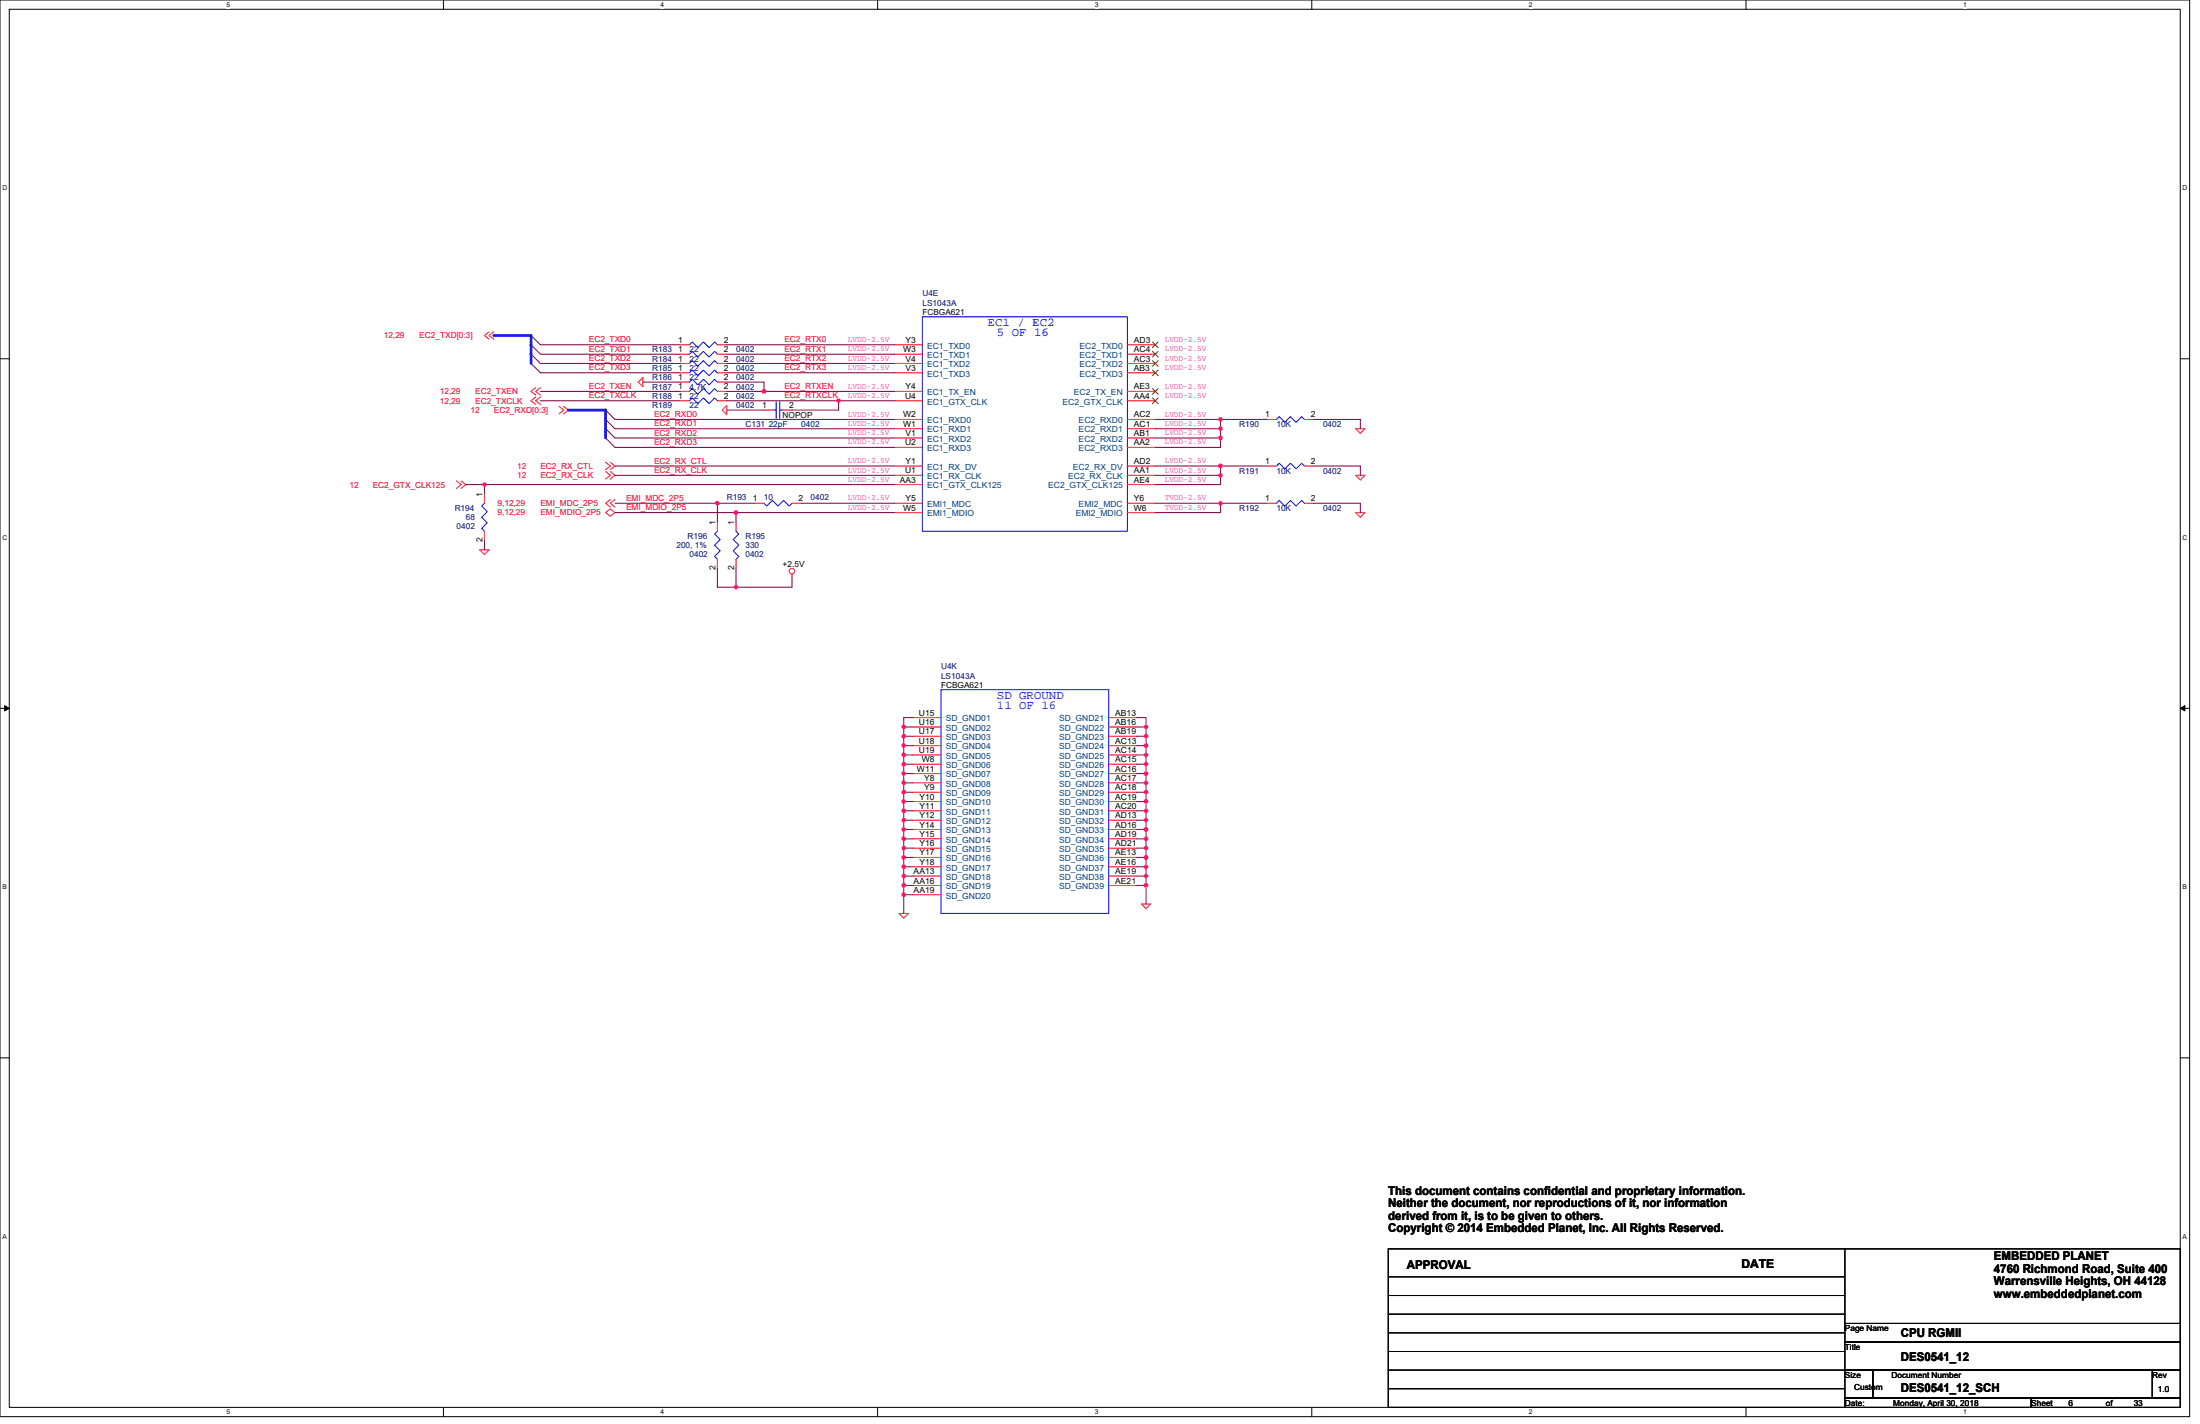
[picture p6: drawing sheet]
<svg xmlns="http://www.w3.org/2000/svg" width="432mm" height="279mm" viewBox="0 0 432 279" stroke-linecap="round" stroke-linejoin="round" font-family="sans-serif">
<path d="M0 0h429.8v278h-429.8zM1.8 1.8h426.1v274.3h-426.1z" fill="none" stroke="#000" stroke-width=".2"/>
<g fill="#fff">
<path d="M44.4 .2h.7v1.5h-.7z"/>
<path d="M44.4 276.3h.7v1.5h-.7z"/>
</g>
<path d="M87 0v1.8M87 276.1v1.9" fill="none" stroke="#000" stroke-width=".2"/>
<g fill="#fff">
<path d="M129.6 .2h.8v1.5h-.8z"/>
<path d="M129.6 276.3h.8v1.5h-.8z"/>
</g>
<path d="M172.3 0v1.8M172.3 276.1v1.9" fill="none" stroke="#000" stroke-width=".2"/>
<g fill="#fff">
<path d="M214.9 .2h.7v1.5h-.7z"/>
<path d="M214.9 276.3h.7v1.5h-.7z"/>
</g>
<path d="M257.5 0v1.8M257.5 276.1v1.9" fill="none" stroke="#000" stroke-width=".2"/>
<g fill="#fff">
<path d="M300.1 .2h.7v1.5h-.7z"/>
<path d="M300.1 276.3h.7v1.5h-.7z"/>
</g>
<path d="M342.7 0v1.8M342.7 276.1v1.9" fill="none" stroke="#000" stroke-width=".2"/>
<g fill="#fff">
<path d="M385.3 .2h.7v1.5h-.7z"/>
<path d="M385.3 276.3h.7v1.5h-.7z"/>
<path d="M.5 36.1h.9v1.5h-.9z"/>
<path d="M428.4 36.1h.9v1.5h-.9z"/>
<path d="M.5 104.7h.9v1.5h-.9z"/>
<path d="M428.4 104.7h.9v1.5h-.9z"/>
</g>
<path d="M0 70.4h1.8M427.9 70.4h1.8" fill="none" stroke="#000" stroke-width=".2"/>
<g fill="#fff">
<path d="M.5 173.3h.8v1.4h-.8z"/>
<path d="M428.4 173.3h.9v1.4h-.9z"/>
</g>
<path d="M0 139h1.8M427.9 139h1.8" fill="none" stroke="#000" stroke-width=".2"/>
<path d="M.9 138.5l.9 .5-.9 .5zM427.9 139l.9-.5v1z" fill="#000" stroke="#000" stroke-width=".2"/>
<g fill="#fff">
<path d="M.5 241.9h.8v1.4h-.8z"/>
<path d="M428.4 241.9h.9v1.4h-.9z"/>
</g>
<g fill="none" stroke="#000" stroke-width=".2">
<path d="M0 207.6h1.8M427.9 207.6h1.8M272.5 250.5h89.6M272.5 257.9h89.6M272.5 254.2h89.6M362.1 259.7h65.8v3.6h-65.8zM362.1 245h65.8v14.7h-65.8zM362.1 245h-89.6v31.1h89.6M272.5 272.5h89.6M272.5 268.8h89.6M272.5 265.2h89.6M272.5 261.5h89.6"/>
<path d="M362.1 268.8h5.5v5.5h-5.5zM362.1 274.3h36.6v1.8h-36.6zM362.1 263.3h65.8v5.5h-65.8zM367.6 268.8h54.8v5.5h-54.8zM398.7 274.3h29.2v1.8h-29.2zM422.4 268.8h5.5v5.5h-5.5z"/>
</g>
<g fill="none" stroke="#f00" stroke-width=".2">
<path d="M96 65.1l-.9 .7 .9 .8M96.9 65.1l-.9 .7 .9 .8M105.2 76.1l-1 .7 1 .7M105.2 77.9l-1 .7 1 .8M106.1 76.1l-.9 .7 .9 .7M106.1 77.9l-.9 .7 .9 .8M109.7 79.7l.9 .8-.9 .7M110.6 79.7l.9 .8-.9 .7M125.3 75l.9-.9v1.8zM133.5 71.3h1.8M133.5 73.2h1.8M133.5 75h1.8"/>
<path d="M133.5 67.6h1.8M133.5 76.8h1.8M133.5 78.6h1.8M133.5 69.5h1.8M140.8 71.3h1.8M140.8 73.2h1.8M140.8 75h1.8M140.8 67.6h1.8M140.8 76.8h1.8M140.8 78.6h1.8M140.8 69.5h1.8M175.6 67.6h5.4"/>
<path d="M175.6 69.5h5.4M175.6 71.3h5.4M175.6 73.2h5.4M175.6 76.8h5.4M175.6 78.6h5.4M221.3 67.6h5.5M221.3 69.5h5.5M221.3 71.3h5.5M221.3 73.2h5.5M221.3 76.8h5.5M221.3 78.6h5.5M89.6 94.4l.9 .7-.9 .7"/>
<path d="M90.5 94.4l.9 .7-.9 .7M95.1 96.9v1.8M118.9 90.7l.9 .7-.9 .8M118.9 92.5l.9 .8-.9 .7M119.8 90.7l.9 .7-.9 .8M119.8 92.5l.9 .8-.9 .7M119.8 98l-.9 .7 .9 .8M120.7 98l-.9 .7 .9 .8M141.7 80.5l.9-1v1.9zM148.1 98.7h1.8M149.9 80.5h1.9M153.6 80.5h1.8"/>
<path d="M155.4 98.7h1.9M175.6 82.3h5.4M175.6 84.1h5.4M175.6 85.9h5.4M175.6 87.8h5.4M175.6 91.4h5.4M175.6 93.3h5.4M175.6 95.1h5.4M175.6 98.7h5.4M221.3 82.3h5.5M221.3 84.1h5.5M221.3 85.9h5.5"/>
<path d="M221.3 87.8h5.5M221.3 91.4h5.5M221.3 93.3h5.5M221.3 95.1h5.5M221.3 98.7h5.5M248.7 82.3h1.8M248.7 91.4h1.8M248.7 98.7h1.8M256 82.3h1.9M256 91.4h1.9M256 98.7h1.9M266.1 84.1h1.8l-.9 .9z"/>
<path d="M266.1 93.3h1.8l-.9 .9zM94.2 107.9h1.8l-.9 .9zM95.1 104.2v1.9M118.9 100.6l.9-.8 .9 .8-.9 .7zM140.8 102.4v1.8M140.8 109.7v1.8M144.5 102.4v1.8M144.5 109.7v1.8M155.4 112.6v.8M175.6 100.6h5.4M221.3 100.6h5.5M266.1 100.6h1.8l-.9 .9z"/>
<path d="M179.2 140.8h5.5M179.2 142.6h5.5M179.2 144.5h5.5M179.2 146.3h5.5M179.2 148.1h5.5M179.2 149.9h5.5M179.2 151.8h5.5M179.2 153.6h5.5M179.2 155.4h5.5M179.2 157.3h5.5M179.2 159.1h5.5M217.6 140.8h5.5"/>
<path d="M217.6 142.6h5.5M217.6 144.5h5.5M217.6 146.3h5.5M217.6 148.1h5.5M217.6 149.9h5.5M217.6 151.8h5.5M217.6 153.6h5.5M217.6 155.4h5.5M217.6 157.3h5.5M217.6 159.1h5.5M176.5 179.2h1.8l-.9 .9zM179.2 160.9h5.5"/>
<path d="M179.2 162.8h5.5M179.2 164.6h5.5M179.2 166.4h5.5M179.2 168.2h5.5M179.2 170.1h5.5M179.2 171.9h5.5M179.2 173.7h5.5M179.2 175.6h5.5M217.6 160.9h5.5M217.6 162.8h5.5M217.6 164.6h5.5M217.6 166.4h5.5"/>
<path d="M217.6 168.2h5.5M217.6 170.1h5.5M217.6 171.9h5.5M217.6 173.7h5.5M224 177.4h1.8l-.9 .9z"/>
<circle cx="155.4" cy="112.1" r=".54"/>
</g>
<g fill="none" stroke="#800040" stroke-width=".2">
<path d="M104.2 71.3l1.9 1.9h27.4M104.2 69.5l1.9 1.8h27.4M104.2 67.6l1.9 1.9h27.4M104.2 65.8l1.9 1.8h27.4M106.1 76.8h27.4M106.1 78.6h27.4M126.2 75h7.3M142.6 78.6h22v1.9h-9.2M142.6 75h7.3v1.8M142.6 76.8h7.3M142.6 67.6h33M142.6 69.5h33"/>
<path d="M142.6 71.3h33M142.6 73.2h33M149.9 76.8h25.7M164.6 78.6h11M91.4 95.1h3.7M95.1 95.1v1.8M95.1 95.1h80.5M118.9 85.9l1.8 1.9h54.9M118.9 84.1l1.8 1.8h54.9M118.9 82.3l1.8 1.8h54.9M118.9 80.5l1.8 1.8h54.9M120.7 98.7h20.1v3.7"/>
<path d="M120.7 91.4h54.9M120.7 93.3h54.9M140.8 98.7h7.3M142.6 80.5h7.3M157.3 98.7h18.3M226.8 84.1h12.8M226.8 85.9h12.8M226.8 82.3h12.8M226.8 93.3h12.8M226.8 91.4h12.8M226.8 98.7h12.8M239.6 82.3h9.1"/>
<path d="M239.6 91.4h9.1M239.6 98.7h9.1M239.6 85.9v1.9h-12.8M239.6 84.1v1.8M239.6 82.3v1.8M239.6 93.3v1.8h-12.8M239.6 91.4v1.9M239.6 98.7v1.9h-12.8M257.9 82.3h9.1v1.8M257.9 91.4h9.1v1.9M257.9 98.7h9.1v1.9M95.1 106.1v1.8"/>
<path d="M120.7 100.6h23.8v1.8M140.8 111.5v3.7h14.6v-1.8M144.5 111.5v3.7M144.5 100.6h31.1M177.4 159.1v1.8M177.4 157.3v1.8M177.4 155.4v1.9M177.4 151.8v1.8M177.4 148.1v3.7M177.4 142.6v1.9M177.4 144.5v1.8M177.4 153.6v1.8"/>
<path d="M177.4 146.3v1.8M177.4 159.1h1.8M177.4 157.3h1.8M177.4 155.4h1.8M177.4 153.6h1.8M177.4 151.8h1.8M177.4 149.9h1.8M177.4 148.1h1.8M177.4 146.3h1.8M177.4 144.5h1.8M177.4 142.6h1.8M179.2 140.8h-1.8v1.8"/>
<path d="M223.1 153.6h1.8M223.1 151.8h1.8M223.1 149.9h1.8M223.1 148.1h1.8M223.1 146.3h1.8M223.1 144.5h1.8M223.1 142.6h1.8M223.1 140.8h1.8v1.8M223.1 157.3h1.8M223.1 155.4h1.8v1.9M223.1 159.1h1.8v1.8M224.9 153.6v1.8"/>
<path d="M224.9 151.8v1.8M224.9 148.1v1.8M224.9 144.5v1.8M224.9 146.3v1.8M224.9 149.9v1.9M224.9 142.6v1.9M224.9 157.3v1.8M177.4 171.9v1.8M177.4 170.1v1.8M177.4 166.4v1.8M177.4 164.6v1.8M177.4 162.8v1.8"/>
<path d="M177.4 168.2v1.9M177.4 175.6v3.6M177.4 160.9v1.9M177.4 173.7v1.9h1.8M177.4 173.7h1.8M177.4 171.9h1.8M177.4 170.1h1.8M177.4 168.2h1.8M177.4 166.4h1.8M177.4 164.6h1.8M177.4 162.8h1.8M177.4 160.9h1.8"/>
<path d="M223.1 168.2h1.8M223.1 166.4h1.8M223.1 164.6h1.8M223.1 162.8h1.8M223.1 160.9h1.8M223.1 171.9h1.8M223.1 170.1h1.8M223.1 173.7h1.8M224.9 168.2v1.9M224.9 166.4v1.8M224.9 162.8v1.8M224.9 170.1v1.8"/>
<path d="M224.9 173.7v3.7M224.9 160.9v1.9M224.9 164.6v1.8M224.9 171.9v1.8"/>
</g>
<g fill="none" stroke="#00f" stroke-width=".2">
<path d="M135.3 71.3l.6-.5 1.1 1.1 1.1-1.1 1.1 1.1 1.1-1.1 .5 .5M135.3 73.2l.6-.6 1.1 1.1 1.1-1.1 1.1 1.1 1.1-1.1 .5 .6M135.3 75l.6-.6 1.1 1.1 1.1-1.1 1.1 1.1 1.1-1.1 .5 .6M135.3 67.6l.6-.5 1.1 1.1 1.1-1.1 1.1 1.1 1.1-1.1 .5 .5M135.3 76.8l.6-.6 1.1 1.1 1.1-1.1 1.1 1.1 1.1-1.1 .5 .6M135.3 78.6l.6-.5 1.1 1.1 1.1-1.1 1.1 1.1 1.1-1.1 .5 .5M135.3 69.5l.6-.6 1.1 1.1 1.1-1.1 1.1 1.1 1.1-1.1 .5 .6M152.3 78.8v3.3M153.1 78.8v3.3M181 62.2h40.3v42h-40.3zM95.1 98.7l-.6 .6 1.1 1.1-1.1 1.1 1.1 1.1-1.1 1.1 .6 .5M149.9 98.7l.6 .6 1.1-1.1 1.1 1.1 1.1-1.1 1.1 1.1 .5-.6"/>
<path d="M151.8 80.5h.5M153.1 80.5h.5M250.5 82.3l.6-.6 1.1 1.1 1.1-1.1 1.1 1.1 1.1-1.1 .5 .6M250.5 91.4l.6-.5 1.1 1.1 1.1-1.1 1.1 1.1 1.1-1.1 .5 .5M250.5 98.7l.6-.5 1.1 1.1 1.1-1.1 1.1 1.1 1.1-1.1 .5 .5M140.8 104.2l-.5 .6 1.1 1.1-1.1 1.1 1.1 1.1-1.1 1.1 .5 .5M144.5 104.2l.5 .6-1.1 1.1 1.1 1.1-1.1 1.1 1.1 1.1-.5 .5M184.7 135.3h32.9v43.9h-32.9z"/>
</g>
<path d="M226.2 67.1l1.1 1.1M226.2 68.9l1.1 1.2M226.2 70.8l1.1 1.1M226.2 72.6l1.1 1.1M226.2 76.2l1.1 1.2M226.2 78.1l1.1 1.1M227.3 67.1l-1.1 1.1M227.3 68.9l-1.1 1.2M227.3 70.8l-1.1 1.1M227.3 72.6l-1.1 1.1M227.3 76.2l-1.1 1.2M227.3 78.1l-1.1 1.1" fill="none" stroke="#804000" stroke-width=".2"/>
<g fill="#f0f" stroke="#f0f" stroke-width=".2">
<circle cx="177.4" cy="175.5" r=".36"/>
<circle cx="177.4" cy="173.7" r=".36"/>
<circle cx="177.4" cy="171.9" r=".36"/>
<circle cx="177.4" cy="170.1" r=".36"/>
<circle cx="177.4" cy="168.2" r=".36"/>
<circle cx="177.4" cy="166.4" r=".36"/>
<circle cx="177.4" cy="164.6" r=".36"/>
<circle cx="177.4" cy="162.7" r=".36"/>
<circle cx="177.4" cy="159.1" r=".36"/>
<circle cx="177.4" cy="157.3" r=".36"/>
<circle cx="177.4" cy="155.4" r=".36"/>
<circle cx="177.4" cy="153.6" r=".36"/>
<circle cx="177.4" cy="151.8" r=".36"/>
<circle cx="177.4" cy="149.9" r=".36"/>
<circle cx="177.4" cy="148.1" r=".36"/>
<circle cx="177.4" cy="146.3" r=".36"/>
<circle cx="177.4" cy="144.4" r=".36"/>
<circle cx="177.4" cy="142.6" r=".36"/>
<circle cx="224.9" cy="153.6" r=".35"/>
<circle cx="224.9" cy="148.1" r=".35"/>
<circle cx="224.9" cy="146.3" r=".36"/>
<circle cx="224.9" cy="144.4" r=".35"/>
<circle cx="224.9" cy="151.8" r=".35"/>
<circle cx="224.9" cy="149.9" r=".36"/>
<circle cx="224.9" cy="142.6" r=".35"/>
<circle cx="224.9" cy="168.2" r=".36"/>
<circle cx="224.9" cy="166.4" r=".35"/>
<circle cx="224.9" cy="164.6" r=".36"/>
<circle cx="224.9" cy="162.7" r=".35"/>
<circle cx="224.9" cy="160.9" r=".35"/>
<circle cx="224.9" cy="155.4" r=".36"/>
<circle cx="224.9" cy="171.9" r=".35"/>
<circle cx="224.9" cy="170.1" r=".35"/>
<circle cx="224.9" cy="173.7" r=".36"/>
<circle cx="224.9" cy="159.1" r=".36"/>
<circle cx="224.9" cy="157.3" r=".35"/>
<circle cx="177.4" cy="160.9" r=".36"/>
<circle cx="149.9" cy="76.8" r=".36"/>
<circle cx="164.6" cy="78.6" r=".36"/>
<circle cx="95.1" cy="95.1" r=".36"/>
<circle cx="140.8" cy="98.7" r=".36"/>
<circle cx="144.4" cy="100.6" r=".36"/>
<circle cx="144.4" cy="115.2" r=".35"/>
<circle cx="239.5" cy="82.3" r=".36"/>
<circle cx="239.5" cy="85.9" r=".36"/>
<circle cx="239.6" cy="84.1" r=".35"/>
<circle cx="239.5" cy="91.4" r=".36"/>
<circle cx="239.6" cy="93.2" r=".35"/>
<circle cx="239.6" cy="98.7" r=".35"/>
</g>
<path d="M96.9 65.8h7.3v5.5M111.5 80.5h7.4v5.4" fill="none" stroke="#00f" stroke-width=".53"/>
<g font-size="2.4" fill="#00f">
<text x="193.8" y="64">EC1 / EC2</text>
<text x="195.7" y="65.9">5 OF 16</text>
<text x="195.7" y="137.2">SD GROUND</text>
<text x="195.7" y="139">11 OF 16</text>
</g>
<g font-size="2.4">
<text x="272.5" y="234.4">This document contains confidential and proprietary information.</text>
<text x="272.5" y="236.9">Neither the document, nor reproductions of it, nor information</text>
<text x="272.5" y="239.4">derived from it, is to be given to others.</text>
<text x="272.5" y="241.8">Copyright © 2014 Embedded Planet, Inc. All Rights Reserved.</text>
<text x="276.1" y="248.9">APPROVAL</text>
<text x="341.8" y="248.7">DATE</text>
<text x="391.4" y="247.2">EMBEDDED PLANET</text>
<text x="391.4" y="249.7">4760 Richmond Road, Suite 400</text>
<text x="391.4" y="252.2">Warrensville Heights, OH 44128</text>
<text x="391.4" y="254.6">www.embeddedplanet.com</text>
<text x="373.1" y="262.4">CPU RGMII</text>
<text x="373.1" y="267">DES0541_12</text>
<text x="373.1" y="273">DES0541_12_SCH</text>
</g>
<g font-size="1.7">
<text x="133.1" y="70.9">1</text>
<text x="133.1" y="67.3">1</text>
<text x="133.1" y="69.1">1</text>
<text x="142.1" y="70.9">2</text>
<text x="142.1" y="67.3">2</text>
<text x="142.1" y="69.1">2</text>
<text x="177.2" y="69.1">W3</text>
<text x="177.7" y="67.3">Y3</text>
<text x="177.7" y="70.9">V4</text>
<text x="222.5" y="67.3">AD3</text>
<text x="222.5" y="69.1">AC4</text>
<text x="222.5" y="70.9">AC3</text>
<text x="133.1" y="72.8">1</text>
<text x="133.1" y="74.6">1</text>
<text x="133.1" y="76.4">1</text>
<text x="142.1" y="72.8">2</text>
<text x="142.1" y="74.6">2</text>
<text x="142.1" y="76.4">2</text>
<text x="177.7" y="72.8">V3</text>
<text x="177.7" y="76.4">Y4</text>
<text x="222.5" y="76.4">AE3</text>
<text x="222.5" y="72.8">AB3</text>
<text x="133.1" y="78.3">1</text>
<text x="142.1" y="78.3">2</text>
<text x="149.6" y="80.1">1</text>
<text x="154.9" y="80.1">2</text>
<text x="177.2" y="81.9">W2</text>
<text x="177.2" y="83.7">W1</text>
<text x="177.6" y="78.3">U4</text>
<text x="222.5" y="78.3">AA4</text>
<text x="222.5" y="81.9">AC2</text>
<text x="222.5" y="83.7">AC1</text>
<text x="248.3" y="81.9">1</text>
<text x="257.3" y="81.9">2</text>
<text x="177.6" y="87.4">U2</text>
<text x="177.7" y="85.6">V1</text>
<text x="222.5" y="85.6">AB1</text>
<text x="222.5" y="87.4">AA2</text>
<text x="176.6" y="94.7">AA3</text>
<text x="177.6" y="92.9">U1</text>
<text x="177.7" y="91.1">Y1</text>
<text x="222.5" y="91.1">AD2</text>
<text x="222.5" y="94.7">AE4</text>
<text x="222.5" y="92.9">AA1</text>
<text x="248.3" y="91.1">1</text>
<text x="257.3" y="91.1">2</text>
<text x="94.7" y="97.5" transform="rotate(-90 94.7 97.5)">1</text>
<text x="147.7" y="98.4">1</text>
<text x="156.7" y="98.4">2</text>
<text x="177.2" y="100.2">W5</text>
<text x="177.7" y="98.4">Y5</text>
<text x="222.5" y="100.2">W6</text>
<text x="222.5" y="98.4">Y6</text>
<text x="248.3" y="98.4">1</text>
<text x="257.3" y="98.4">2</text>
<text x="94.7" y="106.4" transform="rotate(-90 94.7 106.4)">2</text>
<text x="140.4" y="103" transform="rotate(-90 140.4 103)">1</text>
<text x="144.1" y="103" transform="rotate(-90 144.1 103)">1</text>
<text x="140.4" y="111.9" transform="rotate(-90 140.4 111.9)">2</text>
<text x="144.1" y="111.9" transform="rotate(-90 144.1 111.9)">2</text>
<text x="180.4" y="140.4">U15</text>
<text x="180.4" y="142.3">U16</text>
<text x="218.9" y="140.4">AB13</text>
<text x="218.9" y="142.3">AB16</text>
<text x="180.4" y="144.1">U17</text>
<text x="180.4" y="145.9">U18</text>
<text x="180.4" y="147.7">U19</text>
<text x="180.9" y="149.6">W8</text>
<text x="218.9" y="144.1">AB19</text>
<text x="218.9" y="145.9">AC13</text>
<text x="218.9" y="147.7">AC14</text>
<text x="218.9" y="149.6">AC15</text>
<text x="180" y="151.4">W11</text>
<text x="181.4" y="153.2">Y8</text>
<text x="181.4" y="155.1">Y9</text>
<text x="218.9" y="151.4">AC16</text>
<text x="218.9" y="153.2">AC17</text>
<text x="218.9" y="155.1">AC18</text>
<text x="180.4" y="156.9">Y10</text>
<text x="180.4" y="158.7">Y11</text>
<text x="180.4" y="160.5">Y12</text>
<text x="218.9" y="156.9">AC19</text>
<text x="218.9" y="158.7">AC20</text>
<text x="218.9" y="160.5">AD13</text>
<text x="180.4" y="162.4">Y14</text>
<text x="180.4" y="164.2">Y15</text>
<text x="180.4" y="166">Y16</text>
<text x="180.4" y="167.9">Y17</text>
<text x="218.9" y="162.4">AD16</text>
<text x="218.9" y="164.2">AD19</text>
<text x="218.9" y="166">AD21</text>
<text x="218.9" y="167.9">AE13</text>
<text x="179.3" y="171.5">AA13</text>
<text x="179.3" y="173.4">AA16</text>
<text x="180.4" y="169.7">Y18</text>
<text x="218.9" y="169.7">AE16</text>
<text x="218.9" y="171.5">AE19</text>
<text x="218.9" y="173.4">AE21</text>
<text x="179.3" y="175.2">AA19</text>
</g>
<g font-size="1.7" fill="#004080">
<text x="181.9" y="68.4">EC1_TXD0</text>
<text x="181.9" y="70.2">EC1_TXD1</text>
<text x="211.9" y="68.4">EC2_TXD0</text>
<text x="211.9" y="70.2">EC2_TXD1</text>
<text x="181.9" y="72.1">EC1_TXD2</text>
<text x="181.9" y="73.9">EC1_TXD3</text>
<text x="181.9" y="77.5">EC1_TX_EN</text>
<text x="210.8" y="77.5">EC2_TX_EN</text>
<text x="211.9" y="72.1">EC2_TXD2</text>
<text x="211.9" y="73.9">EC2_TXD3</text>
<text x="181.9" y="79.4">EC1_GTX_CLK</text>
<text x="181.9" y="83">EC1_RXD0</text>
<text x="208.5" y="79.4">EC2_GTX_CLK</text>
<text x="211.7" y="83">EC2_RXD0</text>
<text x="181.9" y="84.9">EC1_RXD1</text>
<text x="181.9" y="86.7">EC1_RXD2</text>
<text x="181.9" y="88.5">EC1_RXD3</text>
<text x="211.7" y="84.9">EC2_RXD1</text>
<text x="211.7" y="86.7">EC2_RXD2</text>
<text x="211.7" y="88.5">EC2_RXD3</text>
<text x="181.9" y="92.2">EC1_RX_DV</text>
<text x="181.9" y="94">EC1_RX_CLK</text>
<text x="181.9" y="95.8">EC1_GTX_CLK125</text>
<text x="205.7" y="95.8">EC2_GTX_CLK125</text>
<text x="209.7" y="94">EC2_RX_CLK</text>
<text x="210.6" y="92.2">EC2_RX_DV</text>
<text x="181.9" y="99.5">EMI1_MDC</text>
<text x="181.9" y="101.3">EMI1_MDIO</text>
<text x="211.1" y="101.3">EMI2_MDIO</text>
<text x="211.7" y="99.5">EMI2_MDC</text>
<text x="185.6" y="141.5">SD_GND01</text>
<text x="185.6" y="143.4">SD_GND02</text>
<text x="207.9" y="141.5">SD_GND21</text>
<text x="207.9" y="143.4">SD_GND22</text>
<text x="185.6" y="145.2">SD_GND03</text>
<text x="185.6" y="147">SD_GND04</text>
<text x="185.6" y="148.9">SD_GND05</text>
<text x="207.9" y="145.2">SD_GND23</text>
<text x="207.9" y="147">SD_GND24</text>
<text x="207.9" y="148.9">SD_GND25</text>
<text x="185.6" y="150.7">SD_GND06</text>
<text x="185.6" y="152.5">SD_GND07</text>
<text x="185.6" y="154.3">SD_GND08</text>
<text x="207.9" y="150.7">SD_GND26</text>
<text x="207.9" y="152.5">SD_GND27</text>
<text x="207.9" y="154.3">SD_GND28</text>
<text x="185.6" y="156.2">SD_GND09</text>
<text x="185.6" y="158">SD_GND10</text>
<text x="185.6" y="159.8">SD_GND11</text>
<text x="185.6" y="161.7">SD_GND12</text>
<text x="207.9" y="156.2">SD_GND29</text>
<text x="207.9" y="158">SD_GND30</text>
<text x="207.9" y="159.8">SD_GND31</text>
<text x="207.9" y="161.7">SD_GND32</text>
<text x="185.6" y="163.5">SD_GND13</text>
<text x="185.6" y="165.3">SD_GND14</text>
<text x="185.6" y="167.2">SD_GND15</text>
<text x="207.9" y="163.5">SD_GND33</text>
<text x="207.9" y="165.3">SD_GND34</text>
<text x="207.9" y="167.2">SD_GND35</text>
<text x="185.6" y="169">SD_GND16</text>
<text x="185.6" y="170.8">SD_GND17</text>
<text x="185.6" y="172.6">SD_GND18</text>
<text x="207.9" y="169">SD_GND36</text>
<text x="207.9" y="170.8">SD_GND37</text>
<text x="207.9" y="172.6">SD_GND38</text>
<text x="185.6" y="174.5">SD_GND19</text>
<text x="185.6" y="176.3">SD_GND20</text>
<text x="207.9" y="174.5">SD_GND39</text>
</g>
<g font-size="1.6" fill="#000080">
<text x="181" y="60">LS1043A</text>
<text x="181" y="58.2">U4E</text>
<text x="128" y="69.1">R183</text>
<text x="128" y="71">R184</text>
<text x="135.3" y="69.1">22</text>
<text x="135.3" y="71">22</text>
<text x="144.5" y="69.1">0402</text>
<text x="144.5" y="71">0402</text>
<text x="128" y="72.8">R185</text>
<text x="128" y="74.6">R186</text>
<text x="128" y="76.5">R187</text>
<text x="135.3" y="72.8">22</text>
<text x="135.3" y="74.6">22</text>
<text x="135.3" y="76.5">4.7K</text>
<text x="144.5" y="72.8">0402</text>
<text x="144.5" y="74.6">0402</text>
<text x="144.5" y="76.5">0402</text>
<text x="128" y="78.3">R188</text>
<text x="128" y="80.1">R189</text>
<text x="135.3" y="78.3">22</text>
<text x="135.3" y="80.1">22</text>
<text x="144.5" y="78.3">0402</text>
<text x="144.5" y="80.1">0402</text>
<text x="146.3" y="83.8">C131 22pF</text>
<text x="157.3" y="83.8">0402</text>
<text x="243.2" y="83.8">R190</text>
<text x="250.5" y="83.8">10K</text>
<text x="259.7" y="83.8">0402</text>
<text x="243.2" y="92.9">R191</text>
<text x="250.5" y="92.9">10K</text>
<text x="259.7" y="92.9">0402</text>
<text x="89.2" y="100.2">R194</text>
<text x="142.6" y="98">R193</text>
<text x="149.9" y="98">10</text>
<text x="159.1" y="98">0402</text>
<text x="243.2" y="100.2">R192</text>
<text x="250.5" y="100.2">10K</text>
<text x="259.7" y="100.2">0402</text>
<text x="89.6" y="103.9">0402</text>
<text x="91.4" y="102.1">68</text>
<text x="132.8" y="107.5">200, 1%</text>
<text x="135" y="105.7">R196</text>
<text x="146.3" y="105.7">R195</text>
<text x="146.3" y="107.5">330</text>
<text x="135.3" y="109.4">0402</text>
<text x="146.3" y="109.4">0402</text>
<text x="184.7" y="131.3">U4K</text>
<text x="184.7" y="133.1">LS1043A</text>
</g>
<g font-size="1.6">
<text x="181" y="61.8">FCBGA621</text>
<text x="153.6" y="81.9">NOPOP</text>
<text x="153.6" y="111.2">+2.5V</text>
<text x="184.7" y="135">FCBGA621</text>
<text x="362.1" y="261.2">Page Name</text>
<text x="362.1" y="264.8">Title</text>
<text x="362.1" y="270.3">Size</text>
<text x="362.1" y="275.8">Date:</text>
<text x="363.9" y="272.7">Custom</text>
<text x="371.2" y="270.3">Document Number</text>
<text x="371.6" y="275.8">Monday, April 30, 2018</text>
<text x="398.7" y="275.8">Sheet</text>
<text x="406" y="275.8">6</text>
<text x="413.3" y="275.8">of</text>
<text x="418.8" y="275.8">33</text>
<text x="422.4" y="270.3">Rev</text>
<text x="423.5" y="273">1.0</text>
</g>
<g font-size="1.6" fill="#f00">
<text x="75.3" y="66.4">12,29</text>
<text x="82.3" y="66.4">EC2_TXD[0:3]</text>
<text x="115.6" y="70.8">EC2_TXD2</text>
<text x="115.6" y="67.2">EC2_TXD0</text>
<text x="115.6" y="69">EC2_TXD1</text>
<text x="154" y="67.2">EC2_RTX0</text>
<text x="154" y="69">EC2_RTX1</text>
<text x="154" y="70.8">EC2_RTX2</text>
<text x="86.3" y="77.4">12,29</text>
<text x="93.3" y="77.4">EC2_TXEN</text>
<text x="115.6" y="72.7">EC2_TXD3</text>
<text x="115.6" y="76.3">EC2_TXEN</text>
<text x="154" y="72.7">EC2_RTX3</text>
<text x="154" y="76.3">EC2_RTXEN</text>
<text x="86.3" y="79.2">12,29</text>
<text x="92.4" y="81">12</text>
<text x="93.3" y="79.2">EC2_TXCLK</text>
<text x="96.9" y="81">EC2_RXD[0:3]</text>
<text x="115.6" y="78.2">EC2_TXCLK</text>
<text x="128.4" y="81.8">EC2_RXD0</text>
<text x="128.4" y="83.7">EC2_RXD1</text>
<text x="154" y="78.2">EC2_RTXCLK</text>
<text x="128.4" y="85.5">EC2_RXD2</text>
<text x="128.4" y="87.3">EC2_RXD3</text>
<text x="68.6" y="95.7">12</text>
<text x="73.2" y="95.7">EC2_GTX_CLK125</text>
<text x="101.5" y="92">12</text>
<text x="101.5" y="93.8">12</text>
<text x="106.1" y="92">EC2_RX_CTL</text>
<text x="106.1" y="93.8">EC2_RX_CLK</text>
<text x="128.4" y="91">EC2_RX_CTL</text>
<text x="128.4" y="92.8">EC2_RX_CLK</text>
<text x="97.6" y="99.3">9,12,29</text>
<text x="97.6" y="101.1">9,12,29</text>
<text x="106.1" y="99.3">EMI_MDC_2P5</text>
<text x="106.1" y="101.1">EMI_MDIO_2P5</text>
<text x="122.9" y="98.3">EMI_MDC_2P5</text>
<text x="122.9" y="100.1">EMI_MDIO_2P5</text>
</g>
<g font-size="1.6" fill="#f0f">
<text x="166.4" y="67.1">LVDD-2.5V</text>
<text x="166.4" y="68.9">LVDD-2.5V</text>
<text x="166.4" y="70.8">LVDD-2.5V</text>
<text x="228.6" y="67.1">LVDD-2.5V</text>
<text x="228.6" y="68.9">LVDD-2.5V</text>
<text x="228.6" y="70.8">LVDD-2.5V</text>
<text x="166.4" y="72.6">LVDD-2.5V</text>
<text x="166.4" y="76.2">LVDD-2.5V</text>
<text x="228.6" y="72.6">LVDD-2.5V</text>
<text x="228.6" y="76.2">LVDD-2.5V</text>
<text x="166.4" y="78.1">LVDD-2.5V</text>
<text x="166.4" y="81.7">LVDD-2.5V</text>
<text x="166.4" y="83.6">LVDD-2.5V</text>
<text x="228.6" y="78.1">LVDD-2.5V</text>
<text x="228.6" y="83.6">LVDD-2.5V</text>
<text x="228.6" y="81.7">LVDD-2.5V</text>
<text x="166.4" y="85.4">LVDD-2.5V</text>
<text x="166.4" y="87.2">LVDD-2.5V</text>
<text x="228.6" y="85.4">LVDD-2.5V</text>
<text x="228.6" y="87.2">LVDD-2.5V</text>
<text x="166.4" y="90.9">LVDD-2.5V</text>
<text x="166.4" y="94.5">LVDD-2.5V</text>
<text x="166.4" y="92.7">LVDD-2.5V</text>
<text x="228.6" y="90.9">LVDD-2.5V</text>
<text x="228.6" y="92.7">LVDD-2.5V</text>
<text x="228.6" y="94.5">LVDD-2.5V</text>
<text x="166.4" y="98.2">LVDD-2.5V</text>
<text x="166.4" y="100">LVDD-2.5V</text>
<text x="228.6" y="98.2">TVDD-2.5V</text>
<text x="228.6" y="100">TVDD-2.5V</text>
</g>
<g font-size="1.3">
<text x="44.4" y="1.4">5</text>
<text x="129.6" y="1.4">4</text>
<text x="214.9" y="1.4">3</text>
<text x="300.1" y="1.4">2</text>
<text x="385.3" y="1.4">1</text>
<text x=".5" y="37.3">D</text>
<text x="428.4" y="37.3">D</text>
<text x=".5" y="105.9">C</text>
<text x="428.4" y="105.9">C</text>
<text x=".5" y="174.5">B</text>
<text x="428.4" y="174.5">B</text>
<text x=".5" y="243">A</text>
<text x="428.4" y="243">A</text>
<text x="44.4" y="277.5">5</text>
<text x="129.6" y="277.5">4</text>
<text x="214.9" y="277.5">3</text>
<text x="300.1" y="277.5">2</text>
<text x="385.3" y="277.5">1</text>
</g>
</svg>
